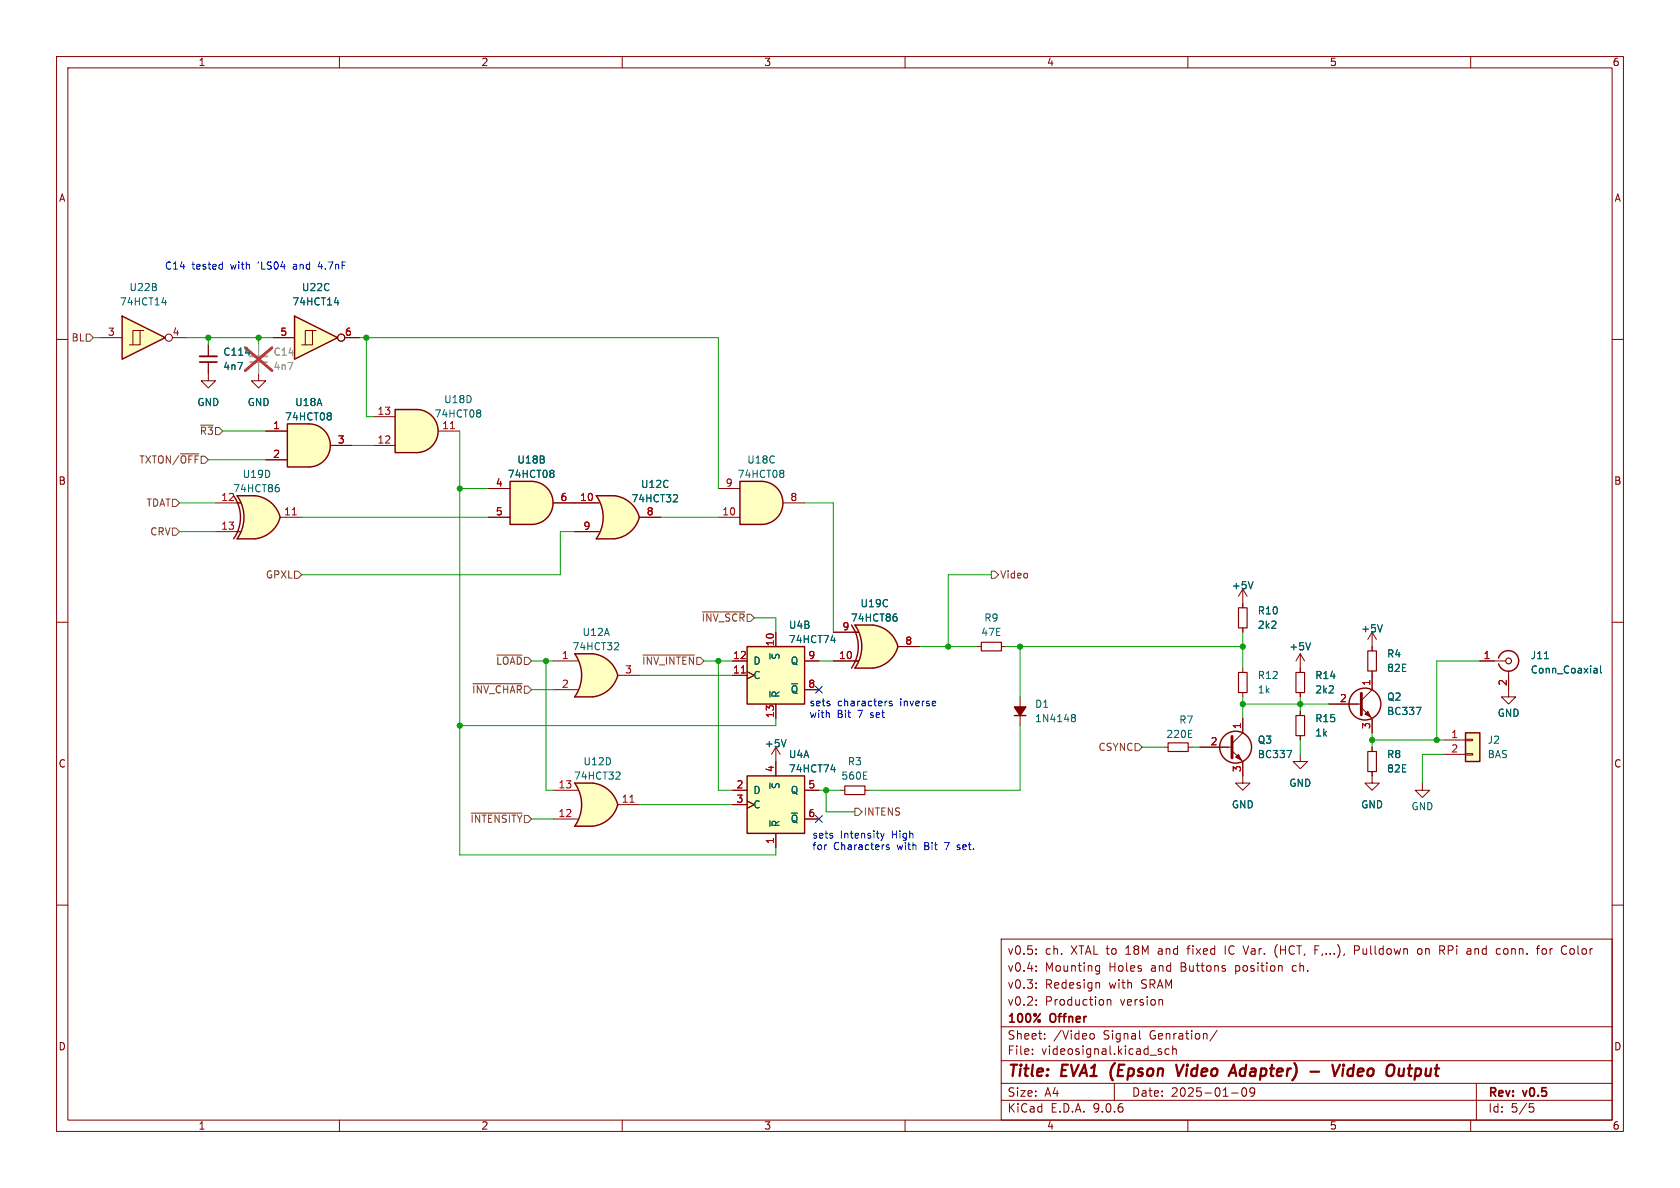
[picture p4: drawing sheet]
<svg xmlns="http://www.w3.org/2000/svg" width="297mm" height="210mm" viewBox="0 0 297 210" stroke-linecap="round" stroke-linejoin="round" font-family="sans-serif">
<g fill="none" stroke="#840000" stroke-width=".18">
<path d="M10 10h277v190h-277zM12 12h273v186h-273zM60 10v2M110 10v2M160 10v2M210 10v2M260 10v2M10 60h2M285 60h2M10 110h2M219.7 104.1v3.3M219.7 111v.8"/>
<path d="M219.7 118.1v.8M219.7 104.1l-.8 1.3M219.7 104.1l.8 1.3M229.9 115.6v3.3M229.9 115.6l-.8 1.2M229.9 115.6l.7 1.2M242.6 111.8l-.8 1.2M242.6 111.8l.7 1.2M242.6 111.8v2.5M242.6 119.4v2.5l-1.9 1.9M285 110h2M212.1 132.1h5.7"/>
<path d="M217.8 132.7l1.9 1.9v3.8h1.3l-1.3 1.3-1.3-1.3h1.3M219.7 127v2.5l-1.9 1.9M219.7 122.4v.8M229.9 133.4v1.2h1.2l-1.2 1.3-1.3-1.3h1.3M229.9 122.4v.8M234.9 124.5h5.8M240.7 125.1l1.9 1.9v2.5M242.6 136.4v2h1.2l-1.2 1.3-1.3-1.3h1.3M242.6 132.1v.7M251.5 138.4v1.3h1.2l-1.2 1.3-1.3-1.3h1.3M266.7 121.9v1.3h1.3l-1.3 1.3-1.3-1.3h1.3M10 160h2"/>
<path d="M177 166h108v32h-108zM183.2 173.8v.1M183.2 177.6v.1M183.2 167.8v.1M183.2 168.6v.1M183.2 170.8v.1M183.2 171.6v.1M183.2 174.6v.1M183.2 176.8v.1M193.8 171.6h.6M193.8 170.8h.6M194 173.7l.3 .1 .1 .1v.8"/>
<path d="M194.4 170.7v1.2l-.2 .2-.3 .1M195.7 176.7v1M195.7 176.8l.3-.1 .3 .1 .1 .9M205.3 176.7l.2 .2v.8M216.6 167.2v1.5M225.8 167a1.72 1.72 0 0 0 0 2.3M226.5 170.7l.2 .2v.8M232.5 167.9h.5M232.5 167.2h.7M240.2 167.3l-.2-.1h-.5v1.5M240.2 167.8l-.2 .2h-.5M250.7 167.8l.4-.1 .3 .3v.4l-.3 .3-.4-.1-.1-.2v-.4z"/>
<path d="M254.5 167.2h.6l.3 .3-.2 .4-.7 .1M254.9 168l.5 .7M265.1 167.7l.1 .1M265.2 168.6l-.1 .1M265.9 167.8v.8M271.6 167.7h.6M272 167.2h.2M273.2 167.8l-.3-.1-.3 .3v.4l.1 .2h.5M277.8 167.7l-.3 .3v.4l.3 .3M285 160h2M60 198v2M110 198v2"/>
<path d="M160 198v2M177 194.5h108M177 191.5h108M177 187.5h108M177 181.5h108M182.5 186.3v.1M182.5 185.5v.1M184.7 183.6v.1M184.7 182.8v.1M192.7 182.8l.5-.1 .3 .3v.4l-.2 .2-.3 .1-.3-.1M197 191.5v3M201.5 183.5l.2 .2"/>
<path d="M205 185.9l.3 .1 .1 .2-.2 .2h-.3M205 185.4l.3 .1M206.7 185.5l-.5-.1-.2 .3v.4l.1 .2h.6M207.3 185.5l.2-.1 .4 .1 .1 .9M207.3 184.9v1.5M210 198v2M215.2 182.1l-1.3 2M217.7 193.2h1.2M219.7 192.4a.81 .81 0 0 0 .3 1.4l.2-.1 .2-.5-.2-.8M221 192.4v.5l.1 .3h.4l.3-.3M221.7 192.4a.99 .99 0 0 1-.3 1.4h-.3M260 198v2"/>
<path d="M261 191.5v6.5M270.4 195.1h.7M270.5 195.7h.4l.3 .3-.2 .5-.5 .1"/>
</g>
<g fill="none" stroke="#840000" stroke-width=".4">
<path d="M196.4 189.3v1.1M207.9 188.2l.4 2 1-2M217.5 189.6h.9M218.1 188.2l.4 2M231.7 189.4h1.5M235.6 188.2l.4 2 .9-2M237.5 188.9l-.2 1.3M237.6 188.2l-.1 .2M237.6 188.2l-.2 .1 .1 .1M237.6 188.2v.1l-.1 .1M239.3 189a.66 .66 0 0 0-1 .3l-.1 .5 .2 .3 .1 .1 .6-.1M239.4 188.2l-.3 2"/>
<path d="M248.9 188.9h.8M249.3 188.2l-.2 1.7v.2l.4 .1"/>
</g>
<path d="M221.5 102.8l-.4 1.3M231.7 113.6l-.4 1.3M244.4 110.4l-.4 1.3M227.5 132.7h.8l-.5 1.2M250.4 125h.8l-.5 1.3" fill="none" stroke="#006464" stroke-width=".18"/>
<path d="M218.9 118.9h1.6v3.5h-1.6zM218.9 107.4h1.6v3.6h-1.6zM229.1 118.9h1.5v3.5h-1.5zM241.8 132.8h1.5v3.6h-1.5z" fill="none" stroke="#840000" stroke-width=".2"/>
<path d="M217.8 130.2v3.8M240.7 122.6v3.8" fill="none" stroke="#840000" stroke-width=".51"/>
<g fill="none" stroke="#840000" stroke-width=".25">
<circle cx="218.4" cy="132.1" r="2.82"/>
<circle cx="241.3" cy="124.5" r="2.82"/>
</g>
<g fill="#840000" stroke="#840000" stroke-width=".18">
<path d="M218.4 133.9l.5-.5 .6 1z"/>
<path d="M241.3 126.2l.5-.5 .5 1z"/>
</g>
<path d="M259.1 129.5h2.5v5.1h-2.5z" fill="#ffffc2"/>
<path d="M264.9 116.3a1.81 1.81 0 0 1 2.8-1 1.81 1.81 0 0 1 0 3 1.81 1.81 0 0 1-2.8-1M179.3 126.5h2.1M259.1 129.5h2.5v5.1h-2.5z" fill="none" stroke="#840000" stroke-width=".25"/>
<path d="M261.6 116.8h4.6M266.7 118.6v3.3M180.3 123.2v5.1M205.7 132.1h.8M210.1 132.1h.7M255.3 130.8h3.8M255.3 133.4h3.8M259.1 130.7h1.2v.2h-1.2zM259.1 133.2h1.2v.3h-1.2z" fill="none" stroke="#840000" stroke-width=".18"/>
<g fill="none" stroke="#840000" stroke-width=".2">
<path d="M206.5 131.3h3.6v1.5h-3.6z"/>
<circle cx="266.7" cy="116.8" r=".51"/>
</g>
<path d="M273 116.4h.8M281.9 118.1h.3l.2 .2v.7M282.4 118.9l-.5 .1M282.4 118.4l-.5 .1M283 117.7v1.1l.1 .2M189.5 126.8l.1 .1M189.5 126.4l.4-.1 .2 .1v.2l-.2 .3M189.6 126.9h.3M189.6 126.9h-.1M189.9 126.9l.2 .2v.4l-.2 .1-.4-.1M210.1 130.4h.6M210.1 129.1h.6" fill="none" stroke="#006464" stroke-width=".18"/>
<path d="M179.3 125h2.1l-1.1 1.5z" fill="#840000" stroke="#840000" stroke-width=".25"/>
<path d="M41.9 87.6h3.2M41.9 95.3h3.2" fill="none" stroke="#ffffc2" stroke-width=".18"/>
<g fill="#ffffc2" stroke="#ffffc2" stroke-width=".18">
<path d="M44.5 90.1l5 1.3a5.2 5.2 0 0 1-4.4 3.9z"/>
<path d="M45.1 87.6a5.1 5.1 0 0 1 4.4 3.8l-4.9 1.3z"/>
</g>
<path d="M41.9 87.6h3.2v7.7h-3.2a6.7 6.7 0 0 0 0-7.7z" fill="#ffffc2"/>
<path d="M41.3 87.6a6.6 6.6 0 0 1 0 7.7M45.1 87.6h-3.2a6.6 6.6 0 0 1 0 7.7h3.2M45.1 87.6a5.1 5.1 0 0 1 4.4 3.8 5.2 5.2 0 0 1-4.4 3.9" fill="none" stroke="#840000" stroke-width=".25"/>
<path d="M38.1 88.9h4.4M38.1 94h4.4M49.5 91.4h3.8M148.6 139.7h.8M152.9 139.7h.8" fill="none" stroke="#840000" stroke-width=".18"/>
<path d="M51.7 91h.7" fill="none" stroke="#a90000" stroke-width=".18"/>
<path d="M49 85.7h.3M49.1 86.2l.3 .2v.3l-.3 .2M152.7 137.7h.6M152.7 136.5h.6" fill="none" stroke="#006464" stroke-width=".18"/>
<path d="M149.4 138.9h3.5v1.6h-3.5z" fill="none" stroke="#840000" stroke-width=".2"/>
<path d="M132.1 114.3h10.1v10.2h-10.1z" fill="#ffffc2"/>
<path d="M132.1 114.3h10.1v10.2h-10.1z" fill="none" stroke="#840000" stroke-width=".25"/>
<path d="M129.5 116.8h2.6M129.5 119.4h2.6M132.1 118.7l1.2 .7-1.2 .6M137.2 111.8v2.5M142.2 116.8h2.6M137.2 124.5v2.5M142.2 121.9h2.6" fill="none" stroke="#840000" stroke-width=".18"/>
<path d="M131.1 119h.7" fill="none" stroke="#a90000" stroke-width=".18"/>
<path d="M146.9 113.2h.8M147.5 112.8v.8M136.1 122.2v1" fill="none" stroke="#006464" stroke-width=".18"/>
<path d="M151.1 110.5h3.2M151.1 118.1h3.2" fill="none" stroke="#ffffc2" stroke-width=".18"/>
<g fill="#ffffc2" stroke="#ffffc2" stroke-width=".18">
<path d="M153.7 112.9l5 1.4a5.2 5.2 0 0 1-4.4 3.8z"/>
<path d="M154.3 110.5a5.1 5.1 0 0 1 4.4 3.8l-4.9 1.3z"/>
</g>
<path d="M151.1 110.5h3.2v7.6h-3.2a6.7 6.7 0 0 0 0-7.6z" fill="#ffffc2"/>
<path d="M150.5 110.5a6.6 6.6 0 0 1 0 7.6M154.3 110.5h-3.2a6.6 6.6 0 0 1 0 7.6h3.2M154.3 110.5a5.2 5.2 0 0 1 4.4 3.8 5.2 5.2 0 0 1-4.4 3.8" fill="none" stroke="#840000" stroke-width=".25"/>
<path d="M147.3 111.8h4.5M147.3 116.8h4.5M158.7 114.3h3.9M172.7 114.3h.8M177 114.3h.8M137.2 132.1l-.8 1.3M137.2 132.1l.7 1.3M137.2 132.1v2.5" fill="none" stroke="#840000" stroke-width=".18"/>
<path d="M158.2 108.5h.3M158.4 109l.2 .3v.3l-.2 .2M139 130.8l-.4 1.2" fill="none" stroke="#006464" stroke-width=".18"/>
<path d="M173.5 113.5h3.5v1.6h-3.5z" fill="none" stroke="#840000" stroke-width=".2"/>
<path d="M132.1 137.2h10.1v10.1h-10.1z" fill="#ffffc2"/>
<path d="M132.1 137.2h10.1v10.1h-10.1z" fill="none" stroke="#840000" stroke-width=".25"/>
<path d="M129.5 139.7h2.6M137.2 134.6v2.6M142.2 139.7h2.6M129.5 142.2h2.6M132.1 141.6l1.2 .6-1.2 .7M137.2 147.3v2.6M142.2 144.8h2.6" fill="none" stroke="#840000" stroke-width=".18"/>
<path d="M146.9 136h.8M147.5 135.6v.9M136.1 145.1v1" fill="none" stroke="#006464" stroke-width=".18"/>
<path d="M21.6 55.9l7.6 3.8-7.6 3.8z" fill="#ffffc2"/>
<path d="M21.6 55.9l7.6 3.8-7.6 3.8z" fill="none" stroke="#840000" stroke-width=".25"/>
<g fill="none" stroke="#840000" stroke-width=".18">
<path d="M17.8 59.7h3.8M24.8 58.4h-1.3v2.6M25.4 58.4h-.6v2.6h-1.9M30.5 59.7h2.5"/>
<circle cx="29.8" cy="59.7" r=".63"/>
</g>
<path d="M28.6 53.5h.8M29.2 53.1v.8" fill="none" stroke="#006464" stroke-width=".18"/>
<path d="M73.7 72.4a3.8 3.8 0 0 1 3.8 3.8 3.8 3.8 0 0 1-3.8 3.8z" fill="#ffffc2" stroke="#ffffc2" stroke-width=".18"/>
<path d="M69.8 72.4h3.9v7.6h-3.9z" fill="#ffffc2"/>
<path d="M69.8 72.4h3.9a3.8 3.8 0 0 1 3.8 3.8 3.8 3.8 0 0 1-3.8 3.8h-3.9z" fill="none" stroke="#840000" stroke-width=".25"/>
<path d="M66 78.7h3.8M66 73.7h3.8M77.5 76.2h3.8M242.6 114.3v.8M242.6 118.6v.8" fill="none" stroke="#840000" stroke-width=".18"/>
<path d="M79.6 75.8h.7" fill="none" stroke="#a90000" stroke-width=".18"/>
<path d="M84.7 72.5l.3 .2-.3 .3 .3 .2v.3l-.3 .2" fill="none" stroke="#006464" stroke-width=".18"/>
<path d="M241.8 115.1h1.5v3.5h-1.5z" fill="none" stroke="#840000" stroke-width=".2"/>
<path d="M54.6 74.9a3.8 3.8 0 0 1 3.8 3.8 3.8 3.8 0 0 1-3.8 3.9z" fill="#ffffc2" stroke="#ffffc2" stroke-width=".18"/>
<path d="M50.8 74.9h3.8v7.7h-3.8z" fill="#ffffc2"/>
<path d="M50.8 74.9h3.8a3.8 3.8 0 0 1 3.8 3.8 3.8 3.8 0 0 1-3.8 3.9h-3.8z" fill="none" stroke="#840000" stroke-width=".25"/>
<path d="M47 76.2h3.8M58.4 78.7h3.8M47 81.3h3.8" fill="none" stroke="#840000" stroke-width=".18"/>
<path d="M58.3 73l.3 .2-.3 .3 .3 .3v.2l-.3 .2" fill="none" stroke="#006464" stroke-width=".18"/>
<path d="M52.1 55.9l7.6 3.8-7.6 3.8z" fill="#ffffc2"/>
<path d="M52.1 55.9l7.6 3.8-7.6 3.8z" fill="none" stroke="#840000" stroke-width=".25"/>
<g fill="none" stroke="#840000" stroke-width=".18">
<path d="M48.3 59.7h3.8M55.2 58.4h-1.2v2.6M55.9 58.4h-.7v2.6h-1.9M61 59.7h2.5M36.8 64v3.3h1.3l-1.3 1.3-1.2-1.3h1.2M36.8 61v2M45.7 66v1.3h1.3l-1.3 1.3-1.3-1.3h1.3M229.9 125.7v.8M229.9 130v.8"/>
<circle cx="60.3" cy="59.7" r=".63"/>
</g>
<path d="M59.1 53.5h.8M59.7 53.1v.8M43.4 62.4h.8" fill="none" stroke="#006464" stroke-width=".18"/>
<path d="M35.3 64h3.1" fill="none" stroke="#840000" stroke-width=".3"/>
<path d="M35.3 63h3.1" fill="none" stroke="#840000" stroke-width=".33"/>
<path d="M44.2 64h3" fill="none" stroke="#a1a1a1" stroke-width=".3"/>
<path d="M44.2 63h3" fill="none" stroke="#a1a1a1" stroke-width=".33"/>
<path d="M45.7 61v2M45.7 64v2" fill="none" stroke="#a1a1a1" stroke-width=".18"/>
<path d="M43.4 61.5l4.7 4M48.1 61.5l-4.7 4" fill="none" stroke="#e12e31" stroke-width=".46"/>
<path d="M229.1 126.5h1.5v3.5h-1.5z" fill="none" stroke="#840000" stroke-width=".2"/>
<path d="M134.6 85.1a3.8 3.8 0 0 1 3.8 3.8 3.8 3.8 0 0 1-3.8 3.8z" fill="#ffffc2" stroke="#ffffc2" stroke-width=".18"/>
<path d="M130.8 85.1h3.8v7.6h-3.8z" fill="#ffffc2"/>
<path d="M130.8 85.1h3.8a3.8 3.8 0 0 1 3.8 3.8 3.8 3.8 0 0 1-3.8 3.8h-3.8z" fill="none" stroke="#840000" stroke-width=".25"/>
<path d="M127 86.4h3.8M127 91.4h3.8M138.4 88.9h3.8" fill="none" stroke="#840000" stroke-width=".18"/>
<path d="M138.3 83.1l.3 .3-.3 .3 .3 .2v.3l-.3 .2" fill="none" stroke="#006464" stroke-width=".18"/>
<path d="M101.6 115.6h3.2M101.6 123.2h3.2" fill="none" stroke="#ffffc2" stroke-width=".18"/>
<g fill="#ffffc2" stroke="#ffffc2" stroke-width=".18">
<path d="M104.2 118l5 1.4a5.2 5.2 0 0 1-4.4 3.8z"/>
<path d="M104.8 115.6a5.1 5.1 0 0 1 4.4 3.8l-5 1.3z"/>
</g>
<path d="M101.6 115.6h3.2v7.6h-3.2a6.7 6.7 0 0 0 0-7.6z" fill="#ffffc2"/>
<path d="M101.6 115.6h3.2a5.1 5.1 0 0 1 4.4 3.8 5.2 5.2 0 0 1-4.4 3.8h-3.2a6.6 6.6 0 0 0 0-7.6z" fill="none" stroke="#840000" stroke-width=".25"/>
<path d="M97.8 116.8h4.3M109.2 119.4h3.8M97.8 121.9h4.3" fill="none" stroke="#840000" stroke-width=".18"/>
<path d="M109.1 113.6l.3 .3-.1 .3-.7 .7h.8" fill="none" stroke="#006464" stroke-width=".18"/>
<path d="M101.6 138.4h3.2M101.6 146.1h3.2" fill="none" stroke="#ffffc2" stroke-width=".18"/>
<g fill="#ffffc2" stroke="#ffffc2" stroke-width=".18">
<path d="M104.8 138.4a5.2 5.2 0 0 1 4.4 3.8l-5 1.4z"/>
<path d="M104.2 140.9l5 1.3a5.1 5.1 0 0 1-4.4 3.9z"/>
</g>
<path d="M101.6 138.4h3.2v7.7h-3.2a6.6 6.6 0 0 0 0-7.7z" fill="#ffffc2"/>
<path d="M101.6 138.4h3.2a5.2 5.2 0 0 1 4.4 3.8 5.2 5.2 0 0 1-4.4 3.9h-3.2a6.6 6.6 0 0 0 0-7.7z" fill="none" stroke="#840000" stroke-width=".25"/>
<path d="M97.8 139.7h4.3M97.8 144.8h4.3M109.2 142.2h3.8" fill="none" stroke="#840000" stroke-width=".18"/>
<path d="M111.4 141.8h.7" fill="none" stroke="#a90000" stroke-width=".18"/>
<path d="M109.4 136.5l.2 .2v.3l-.8 .7h.8" fill="none" stroke="#006464" stroke-width=".18"/>
<path d="M94 85.1a3.8 3.8 0 0 1 3.8 3.8 3.8 3.8 0 0 1-3.8 3.8z" fill="#ffffc2" stroke="#ffffc2" stroke-width=".18"/>
<path d="M90.2 85.1h3.8v7.6h-3.8z" fill="#ffffc2"/>
<path d="M90.2 85.1h3.8a3.8 3.8 0 0 1 3.8 3.8 3.8 3.8 0 0 1-3.8 3.8h-3.8z" fill="none" stroke="#840000" stroke-width=".25"/>
<path d="M86.4 86.4h3.8M86.4 91.4h3.8M97.8 88.9h3.8" fill="none" stroke="#840000" stroke-width=".18"/>
<path d="M97.7 83.1l.2 .3-.2 .3 .2 .2v.3l-.2 .2" fill="none" stroke="#006464" stroke-width=".18"/>
<path d="M105.4 95.3h3.2M105.4 87.6h3.2" fill="none" stroke="#ffffc2" stroke-width=".18"/>
<g fill="#ffffc2" stroke="#ffffc2" stroke-width=".18">
<path d="M108.6 87.6a5.2 5.2 0 0 1 4.4 3.8l-5 1.4z"/>
<path d="M108.1 90.1l4.9 1.3a5.1 5.1 0 0 1-4.4 3.9z"/>
</g>
<path d="M105.4 87.6h3.2v7.7h-3.2a6.6 6.6 0 0 0 0-7.7z" fill="#ffffc2"/>
<path d="M105.4 87.6h3.2a5.2 5.2 0 0 1 4.4 3.8 5.2 5.2 0 0 1-4.4 3.9h-3.2a6.6 6.6 0 0 0 0-7.7z" fill="none" stroke="#840000" stroke-width=".25"/>
<g fill="none" stroke="#840000" stroke-width=".18">
<path d="M48.3 59.7h3.8M61 59.7h2.5M36.8 61v2M36.8 64v2M47 76.2h3.8M58.4 78.7h3.8M47 81.3h3.8M86.4 91.4h3.8M86.4 86.4h3.8M97.8 88.9h8.1M101.6 94h4.3M113 91.4h3.8"/>
<path d="M129.5 116.8h2.6M129.5 119.4h2.6M132.1 118.7l1.2 .7-1.2 .6M137.2 111.8v2.5M142.2 116.8h2.6M147.3 116.8h4.5M147.3 111.8h4.5M158.7 114.3h3.9M219.7 106.7v.7M219.7 111v.8M229.9 118.1v.8M242.6 114.3v.8"/>
<path d="M242.6 118.6v3.3M261.6 116.8h2.6M266.7 119.4v2.5M129.5 139.7h2.6M137.2 124.5v2.5M137.2 134.6v2.6M142.2 139.7h2.6M142.2 121.9h2.6M212.1 132.1h5.1M219.7 127v2.5M219.7 134.6v2.6M229.9 122.4v.8"/>
<path d="M229.9 125.7v.8M229.9 130v.8M234.9 124.5h5.1M242.6 127v2.5M242.6 132.1v.7M242.6 136.4v.8M129.5 142.2h2.6M132.1 141.6l1.2 .6-1.2 .7M137.2 147.3v2.6M142.2 144.8h2.6"/>
<circle cx="60.3" cy="59.7" r=".63"/>
</g>
<g fill="none" stroke="#006464" stroke-width=".18">
<path d="M59.1 53.5h.8M59.7 53.1v.8M43.4 62.4h.8M58.3 73l.3 .2-.3 .3 .3 .3v.2l-.3 .2M97.7 83.1l.2 .3-.2 .3 .2 .2v.3l-.2 .2M119.5 87.4l.3 .3-.1 .3-.7 .7h.8M146.9 113.2h.8M147.5 112.8v.8M158.2 108.5h.3M158.4 109l.2 .3v.3l-.2 .2M221.5 102.8l-.4 1.3M231.7 113.6l-.4 1.3"/>
<path d="M244.4 110.4l-.4 1.3M273 116.4h.8M281.9 118.1h.3l.2 .2v.7M282.4 118.9l-.5 .1M282.4 118.4l-.5 .1M283 117.7v1.1l.1 .2M136.1 122.2v1M139 130.8l-.4 1.2M146.9 136h.8M147.5 135.6v.9M227.5 132.7h.8l-.5 1.2M250.4 125h.8l-.5 1.3"/>
<path d="M136.1 145.1v1"/>
</g>
<g fill="none" stroke="#725600" stroke-width=".18">
<path d="M15.2 59.1h.7l.6 .6-.6 .6h-.7zM35.5 75.2h2.2M30.5 93.3h.6l.6 .7-.6 .6h-.6zM30.5 88.3h.6l.6 .6-.6 .6h-.6zM31.9 80.2h3.2M52.1 101h.6l.6 .6-.6 .6h-.6zM87.8 115.8h4.5M113.7 115.8h9.1M124.2 108.2h7.5M175.3 101h.6l.6 .6-.6 .6h-.6zM83.6 120.9h8.7M200.7 131.4h.6l.6 .7-.6 .6h-.6z"/>
<path d="M83.3 143.7h9M151.1 142.9h.7l.6 .6-.6 .6h-.7z"/>
</g>
<g fill="none" stroke="#009600" stroke-width=".18">
<path d="M16.5 59.7h1.3M33 59.7h15.3M36.8 59.7v1.3M45.7 59.7v1.3M63.5 59.7h63.5v26.7M64.8 59.7v14h1.2M39.4 76.2h7.6M62.2 78.7h3.8M81.3 76.2v74.9h55.9v-1.2M31.7 94h6.4M31.7 88.9h6.4M36.8 81.3h10.2"/>
<path d="M53.3 91.4h33.1M81.3 86.4h5.1M101.6 94h-2.5v7.6h-45.8M116.8 91.4h10.2M142.2 88.9h5.1v22.9M94 116.8h3.8M96.5 116.8v22.9h1.3M113 119.4h16.5M124.5 116.8h5M127 116.8v22.9h2.5M133.3 109.2h3.9v2.6M144.8 116.8h2.5"/>
<path d="M162.6 114.3h10.1M175.3 101.6h-7.7v12.7M177.8 114.3h41.9M180.3 114.3v8.9M219.7 111.8v6.3M261.6 116.8h-7.6v14M94 121.9h3.8M137.2 127v1.3h-55.9M144.8 139.7h3.8M146 139.7v3.8h5.1M180.3 128.3v11.4h-26.6M201.9 132.1h3.8"/>
<path d="M210.8 132.1h1.3M219.7 124.5h15.2M219.7 123.2v3.8M229.9 123.2v2.5M229.9 130.8v2.6M242.6 130.8h12.7M242.6 129.5v2.6M255.3 133.4h-3.8v5M94 144.8h3.8M113 142.2h16.5"/>
</g>
<path d="M144.2 121.3l1.2 1.2M145.4 121.3l-1.2 1.2M144.2 144.2l1.2 1.2M145.4 144.2l-1.2 1.2" fill="none" stroke="#000084" stroke-width=".18"/>
<path d="M39.2 46.7l.1 .1M39.3 46.3v1.3M39.3 47.5l-.1 .1M56.6 46.2l-.4 1h.8M157.7 124l-.3-.1-.2 .2 .1 .2 .4 .1v.3h-.5M155.7 147.3l.3 .9M156 148.2l-.3 .4M156.3 147.3l-.3 .9M157.2 149.4l-.3-.1-.2 .2v.2l.5 .1v.3h-.5M169.2 150.1l.1 .1M169.4 149.3l-.2 .2 .2 .3" fill="none" stroke="#0000c2" stroke-width=".18"/>
<path d="M45.7 61v2M45.7 64v2" fill="none" stroke="#a1a1a1" stroke-width=".18"/>
<path d="M43.4 61.5l4.7 4M48.1 61.5l-4.7 4" fill="none" stroke="#e12e31" stroke-width=".46"/>
<path d="M131.1 119h.7" fill="none" stroke="#a90000" stroke-width=".18"/>
<g fill="#009600" stroke="#009600" stroke-width=".18">
<circle cx="81.3" cy="128.3" r=".46"/>
<circle cx="96.5" cy="116.8" r=".46"/>
<circle cx="127" cy="116.8" r=".46"/>
<circle cx="254" cy="130.8" r=".46"/>
<circle cx="219.7" cy="124.5" r=".46"/>
<circle cx="219.7" cy="114.3" r=".46"/>
<circle cx="242.6" cy="130.8" r=".46"/>
<circle cx="229.9" cy="124.5" r=".46"/>
<circle cx="45.7" cy="59.7" r=".46"/>
<circle cx="36.8" cy="59.7" r=".46"/>
<circle cx="81.3" cy="86.4" r=".46"/>
<circle cx="64.8" cy="59.7" r=".46"/>
<circle cx="146" cy="139.7" r=".46"/>
<circle cx="167.6" cy="114.3" r=".46"/>
<circle cx="180.3" cy="114.3" r=".46"/>
</g>
<g font-size="2.8" fill="#840000">
<text x="178" y="190.9">Title:</text>
<text x="187.7" y="190.9">EVA1</text>
<text x="197.1" y="190.9">(Epson</text>
<text x="209.6" y="190.9">Video</text>
<text x="220" y="190.9">Adapter)</text>
<text x="239.7" y="190.9">Video</text>
<text x="250" y="190.9">Output</text>
</g>
<g font-size="2.1" fill="#840000">
<text x="178" y="172">v0.4:</text>
<text x="178" y="169">v0.5:</text>
<text x="184.7" y="172">Mounting</text>
<text x="184.7" y="169">ch.</text>
<text x="189.4" y="169">XTAL to</text>
<text x="196.1" y="172">Holes</text>
<text x="199.3" y="169">18M</text>
<text x="203.6" y="172">and</text>
<text x="205.1" y="169">and</text>
<text x="209" y="172">Buttons</text>
<text x="210.5" y="169">fixed</text>
<text x="217.2" y="169">IC Var.</text>
<text x="218.8" y="172">position</text>
<text x="226.3" y="169">(HCT,</text>
<text x="229" y="172">ch.</text>
<text x="233.6" y="169">F,...),</text>
<text x="240.7" y="169">Pulldown</text>
<text x="252.1" y="169">on</text>
<text x="256.1" y="169">RPi</text>
<text x="261.1" y="169">and</text>
<text x="266.5" y="169">conn.</text>
<text x="273.9" y="169">for</text>
<text x="278.3" y="169">Color</text>
<text x="178" y="178">v0.2:</text>
<text x="178" y="175">v0.3:</text>
<text x="184.7" y="178">Production</text>
<text x="184.7" y="175">Redesign</text>
<text x="196.1" y="175">with</text>
<text x="198.1" y="178">version</text>
<text x="201.9" y="175">SRAM</text>
<text x="178" y="184">Sheet:</text>
<text x="178" y="181.2">100%</text>
<text x="185.7" y="181.2">Offner</text>
<text x="186.2" y="184">/Video</text>
<text x="195.1" y="184">Signal</text>
<text x="203.4" y="184">Genration/</text>
<text x="178" y="186.7">File:</text>
<text x="184.1" y="186.7">videosignal.kicad_sch</text>
<text x="178" y="196.9">KiCad</text>
<text x="178" y="194.1">Size:</text>
<text x="184.7" y="194.1">A4</text>
<text x="185.7" y="196.9">E.D.A.</text>
<text x="193.3" y="196.9">9.0.6</text>
<text x="200" y="194.1">Date:</text>
<text x="207" y="194.1">2025-01-09</text>
<text x="263" y="194.3">Rev:</text>
<text x="263" y="196.9">Id:</text>
<text x="267.1" y="196.9">5/5</text>
<text x="269.4" y="194.3">v0.5</text>
</g>
<g font-size="1.8" fill="#840000">
<text x="35" y="11.9">1</text>
<text x="85" y="11.9">2</text>
<text x="135" y="11.9">3</text>
<text x="185" y="11.9">4</text>
<text x="235" y="11.9">5</text>
<text x="285" y="11.9">6</text>
<text x="10.3" y="35.9">A</text>
<text x="285.3" y="35.9">A</text>
<text x="10.3" y="85.9">B</text>
<text x="285.3" y="85.9">B</text>
<text x="10.3" y="135.9">C</text>
<text x="285.3" y="135.9">C</text>
<text x="10.3" y="185.9">D</text>
<text x="285.3" y="185.9">D</text>
<text x="35" y="199.9">1</text>
<text x="85" y="199.9">2</text>
<text x="135" y="199.9">3</text>
<text x="185" y="199.9">4</text>
<text x="235" y="199.9">5</text>
<text x="285" y="199.9">6</text>
</g>
<g font-size="1.8" fill="#0000c2">
<text x="29.1" y="47.9">C14</text>
<text x="33.9" y="47.9">tested</text>
<text x="40.9" y="47.9">with</text>
<text x="45.9" y="47.9">'LS04</text>
<text x="52.3" y="47.9">and</text>
<text x="56.9" y="47.9">4.7nF</text>
<text x="143" y="125.1">sets</text>
<text x="148" y="125.1">characters</text>
<text x="159.3" y="125.1">inverse</text>
<text x="143" y="127.1">with</text>
<text x="148" y="127.1">Bit</text>
<text x="151.8" y="127.1">7</text>
<text x="154.1" y="127.1">set</text>
<text x="143.5" y="148.4">sets</text>
<text x="148.6" y="148.4">Intensity</text>
<text x="157.8" y="148.4">High</text>
<text x="143.5" y="150.5">for</text>
<text x="147.3" y="150.5">Characters</text>
<text x="158.7" y="150.5">with</text>
<text x="163.7" y="150.5">Bit</text>
<text x="167.5" y="150.5">7</text>
<text x="169.9" y="150.5">set.</text>
</g>
<g font-size="1.8" fill="#006464">
<text x="22.8" y="51.7">U22B</text>
<text x="53.3" y="51.7">U22C</text>
<text x="21.1" y="54.2">74HCT14</text>
<text x="51.6" y="54.2">74HCT14</text>
<text x="39.4" y="63.1">C114</text>
<text x="39.4" y="65.6">4n7</text>
<text x="34.8" y="72">GND</text>
<text x="43.7" y="72">GND</text>
<text x="52.1" y="72">U18A</text>
<text x="78.4" y="71.5">U18D</text>
<text x="50.3" y="74.5">74HCT08</text>
<text x="76.7" y="74">74HCT08</text>
<text x="91.4" y="82.1">U18B</text>
<text x="132" y="82.1">U18C</text>
<text x="41.1" y="87.2">74HCT86</text>
<text x="42.8" y="84.7">U19D</text>
<text x="89.7" y="84.7">74HCT08</text>
<text x="111.5" y="89">74HCT32</text>
<text x="113.2" y="86.5">U12C</text>
<text x="130.3" y="84.7">74HCT08</text>
<text x="152" y="107.5">U19C</text>
<text x="217.7" y="104.4">+5V</text>
<text x="102.9" y="112.6">U12A</text>
<text x="139.4" y="113.9">74HCT74</text>
<text x="139.4" y="111.4">U4B</text>
<text x="150.3" y="110.1">74HCT86</text>
<text x="173.4" y="112.6">47E</text>
<text x="173.9" y="110.1">R9</text>
<text x="222.3" y="111.4">2k2</text>
<text x="222.3" y="108.8">R10</text>
<text x="240.5" y="112">+5V</text>
<text x="101.1" y="115.2">74HCT32</text>
<text x="133.1" y="117.7">D</text>
<text x="138" y="116.7" transform="rotate(-90 138 116.7)">~{S}</text>
<text x="139.7" y="117.7">Q</text>
<text x="227.8" y="115.2">+5V</text>
<text x="245.1" y="116.4">R4</text>
<text x="245.1" y="119">82E</text>
<text x="270.5" y="119.3">Conn_Coaxial</text>
<text x="270.5" y="116.7">J11</text>
<text x="133.1" y="120.2">C</text>
<text x="138" y="123.4" transform="rotate(-90 138 123.4)">~{R}</text>
<text x="139.7" y="122.8">~{Q}</text>
<text x="182.9" y="125.3">D1</text>
<text x="222.3" y="120.2">R12</text>
<text x="222.3" y="122.8">1k</text>
<text x="232.4" y="122.8">2k2</text>
<text x="232.4" y="120.2">R14</text>
<text x="245.1" y="124.1">Q2</text>
<text x="182.9" y="127.9">1N4148</text>
<text x="206.1" y="130.7">220E</text>
<text x="208.4" y="128.1">R7</text>
<text x="222.3" y="131.7">Q3</text>
<text x="232.4" y="127.9">R15</text>
<text x="232.4" y="130.4">1k</text>
<text x="245.1" y="126.6">BC337</text>
<text x="262.9" y="131.7">J2</text>
<text x="264.7" y="126.9">GND</text>
<text x="103.1" y="135.5">U12D</text>
<text x="135.1" y="132.3">+5V</text>
<text x="139.4" y="136.8">74HCT74</text>
<text x="139.4" y="134.2">U4A</text>
<text x="149.8" y="135.5">R3</text>
<text x="222.3" y="134.2">BC337</text>
<text x="245.1" y="134.2">R8</text>
<text x="245.1" y="136.8">82E</text>
<text x="262.9" y="134.2">BAS</text>
<text x="101.4" y="138">74HCT32</text>
<text x="133.1" y="140.6">D</text>
<text x="133.1" y="143.1">C</text>
<text x="138" y="139.6" transform="rotate(-90 138 139.6)">~{S}</text>
<text x="139.7" y="140.6">Q</text>
<text x="148.6" y="138">560E</text>
<text x="217.7" y="143.1">GND</text>
<text x="227.8" y="139.3">GND</text>
<text x="240.5" y="143.1">GND</text>
<text x="249.4" y="143.4">GND</text>
<text x="138" y="146.3" transform="rotate(-90 138 146.3)">~{R}</text>
<text x="139.7" y="145.6">~{Q}</text>
</g>
<g font-size="1.8" fill="#a90000">
<text x="19" y="59.4">3</text>
<text x="30.4" y="59.4">4</text>
<text x="49.5" y="59.4">5</text>
<text x="60.9" y="59.4">6</text>
<text x="48.2" y="75.9">1</text>
<text x="66.6" y="73.4">13</text>
<text x="78.1" y="75.9">11</text>
<text x="48.2" y="81">2</text>
<text x="59.6" y="78.5">3</text>
<text x="66.6" y="78.5">12</text>
<text x="39" y="88.6">12</text>
<text x="87.6" y="86.1">4</text>
<text x="99" y="88.6">6</text>
<text x="102.4" y="88.6">10</text>
<text x="128.2" y="86.1">9</text>
<text x="139.6" y="88.6">8</text>
<text x="39" y="93.7">13</text>
<text x="50.1" y="91.2">11</text>
<text x="87.6" y="91.2">5</text>
<text x="103.1" y="93.7">9</text>
<text x="114.2" y="91.2">8</text>
<text x="127.6" y="91.2">10</text>
<text x="148.8" y="111.5">9</text>
<text x="99.2" y="116.6">1</text>
<text x="110.4" y="119.1">3</text>
<text x="129.5" y="116.6">12</text>
<text x="129.5" y="119.1">11</text>
<text x="136.9" y="114.3" transform="rotate(-90 136.9 114.3)">10</text>
<text x="142.8" y="116.6">9</text>
<text x="148.2" y="116.6">10</text>
<text x="159.9" y="114">8</text>
<text x="262.2" y="116.6">1</text>
<text x="99.2" y="121.7">2</text>
<text x="142.8" y="121.7">8</text>
<text x="236.8" y="124.2">2</text>
<text x="242.3" y="121.4" transform="rotate(-90 242.3 121.4)">1</text>
<text x="266.4" y="121.4" transform="rotate(-90 266.4 121.4)">2</text>
<text x="136.9" y="127" transform="rotate(-90 136.9 127)">13</text>
<text x="213.9" y="131.8">2</text>
<text x="219.5" y="129" transform="rotate(-90 219.5 129)">1</text>
<text x="242.3" y="129" transform="rotate(-90 242.3 129)">3</text>
<text x="256.5" y="130.6">1</text>
<text x="136.9" y="136.6" transform="rotate(-90 136.9 136.6)">4</text>
<text x="219.5" y="136.6" transform="rotate(-90 219.5 136.6)">3</text>
<text x="256.5" y="133.1">2</text>
<text x="98.6" y="139.4">13</text>
<text x="109.8" y="142">11</text>
<text x="130.1" y="139.4">2</text>
<text x="130.1" y="142">3</text>
<text x="142.8" y="139.4">5</text>
<text x="98.6" y="144.5">12</text>
<text x="136.9" y="149.3" transform="rotate(-90 136.9 149.3)">1</text>
<text x="142.8" y="144.5">6</text>
</g>
<g font-size="1.8" fill="#725600">
<text x="12.5" y="60.6">BL</text>
<text x="35.2" y="77.1">~{R3}</text>
<text x="24.5" y="82.1">TXTON/~{OFF}</text>
<text x="25.8" y="89.8">TDAT</text>
<text x="26.5" y="94.8">CRV</text>
<text x="46.9" y="102.5">GPXL</text>
<text x="176.7" y="102.5">Video</text>
<text x="123.9" y="110.1">~{INV_SCR}</text>
<text x="87.6" y="117.7">~{LOAD}</text>
<text x="113.4" y="117.7">~{INV_INTEN}</text>
<text x="83.4" y="122.8">~{INV_CHAR}</text>
<text x="194.1" y="132.9">CSYNC</text>
<text x="83.1" y="145.6">~{INTENSITY}</text>
<text x="152.6" y="144.4">INTENS</text>
</g>
<g font-size="1.8" fill="#989898">
<text x="48.3" y="63.1">C14</text>
<text x="48.3" y="65.6">4n7</text>
</g>
</svg>
